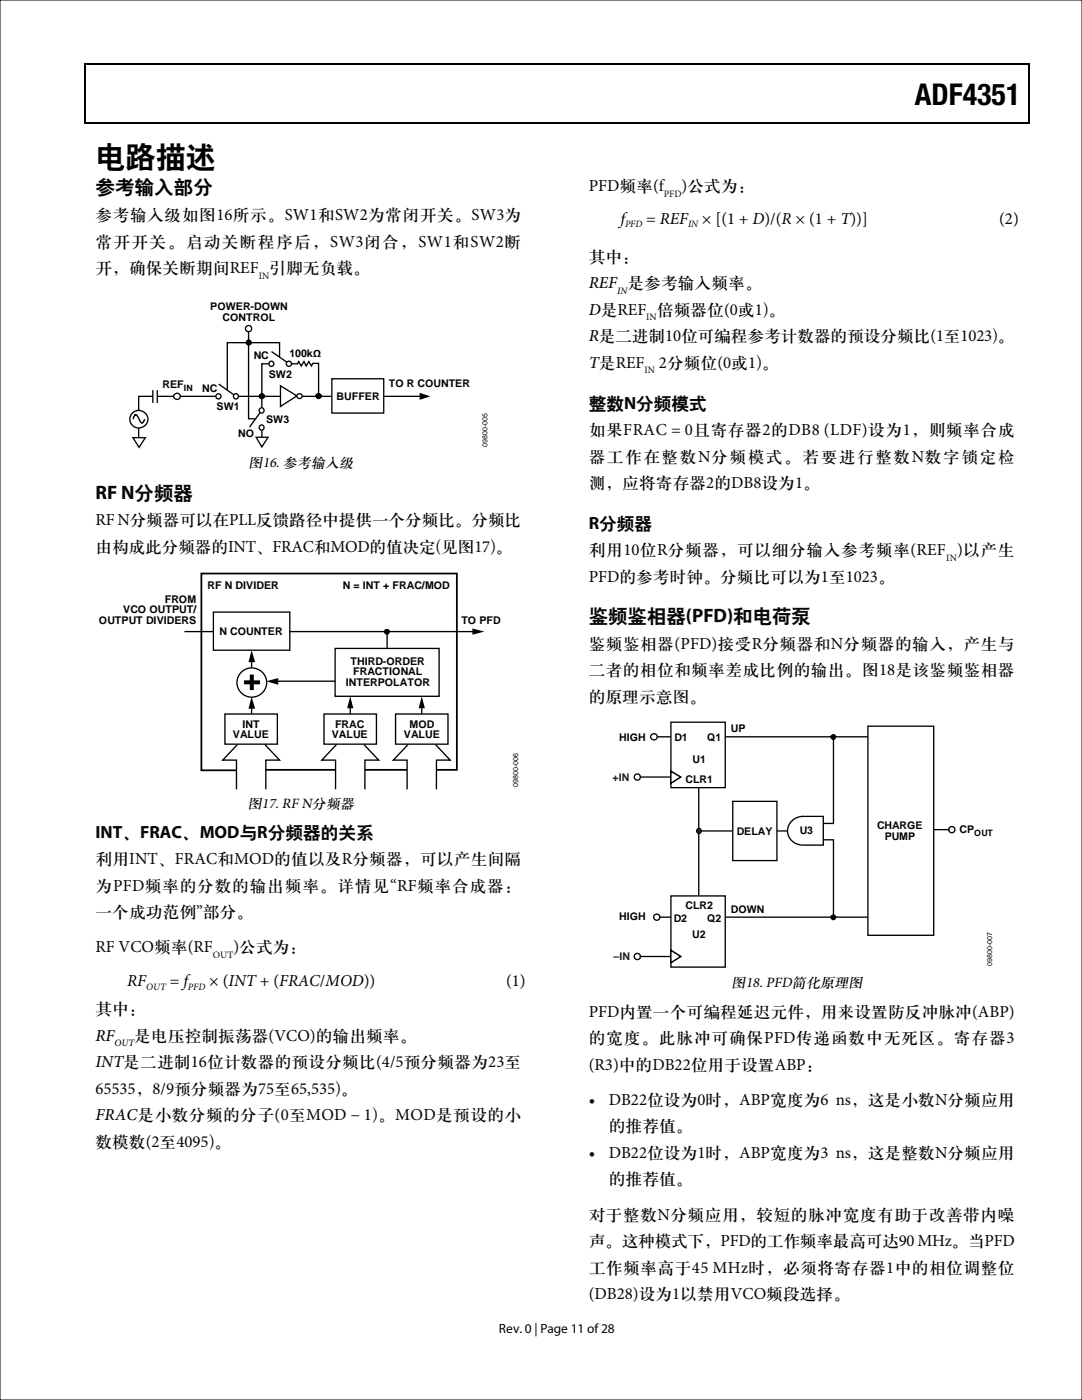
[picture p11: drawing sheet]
<svg xmlns="http://www.w3.org/2000/svg" width="216mm" height="279mm" viewBox="0 0 216 279" stroke-linecap="round" stroke-linejoin="round" font-family="sans-serif">
<path d="M16.9 12.7h.2v1h-.2zM16.9 12.7h.2v.3h-.2zM82.5 12.7h.3v.3h-.3zM205.1 12.7h.3v1h-.3zM205.1 12.7h.3v.3h-.3zM16.9 24.4h.2v.2h-.2zM82.3 24.4h.2v.2h-.2zM205.1 24.4h.3v.2h-.3z" fill="#000"/>
<path d="M17 13.7v10.7M17.1 12.8h65.4M82.8 12.8h122.3M205.2 13.7v10.7M17.1 24.5h188" fill="none" stroke="#000" stroke-width=".25"/>
<path d="M52.3 86v1.3" fill="none" stroke="#000" stroke-width=".26"/>
<path d="M51.1 87.3h2.4l-1.2 1.9z" fill="#fff"/>
<path d="M51.1 87.3h2.4l-1.2 1.9z" fill="none" stroke="#000" stroke-width=".26"/>
<circle cx="54.2" cy="72.6" r=".51" fill="#fff"/>
<g fill="none" stroke="#000" stroke-width=".26">
<path d="M54.3 70.2l2.9 2.1"/>
<circle cx="54.2" cy="72.6" r=".51"/>
</g>
<circle cx="57.6" cy="72.6" r=".52" fill="#fff"/>
<g fill="none" stroke="#000" stroke-width=".26">
<path d="M46.6 79.1h10.6"/>
<circle cx="57.6" cy="72.6" r=".52"/>
</g>
<path d="M56 77l3.2 2-3.2 2.1z" fill="#fff"/>
<path d="M56 77l3.2 2-3.2 2.1z" fill="none" stroke="#000" stroke-width=".26"/>
<circle cx="59.8" cy="79" r=".51" fill="#fff"/>
<g fill="none" stroke="#000" stroke-width=".26">
<path d="M60.3 79.1h23.6M62.4 72.5l-.2 .5-.6-.8-.5 .8-.4-.8-.6 .8-.5-.8-.3 .5"/>
<circle cx="59.8" cy="79" r=".51"/>
<circle cx="63.6" cy="79" r=".5"/>
</g>
<g fill="#000">
<path d="M83.7 78.4l2.2 .7-2.2 .7z"/>
<circle cx="63.6" cy="79" r=".5"/>
</g>
<path d="M66.2 75.6h10.4v6.8h-10.4z" fill="#fff"/>
<path d="M53.7 72.6h-1.4v8.8M58.1 72.6h1.3M62.3 72.5h1.3v6.5M66.2 75.6h10.4v6.8h-10.4z" fill="none" stroke="#000" stroke-width=".26"/>
<circle cx="52.2" cy="85.3" r=".51" fill="#fff"/>
<g fill="none" stroke="#000" stroke-width=".26">
<path d="M51.9 82.3l-2 2.9"/>
<circle cx="52.2" cy="85.3" r=".51"/>
</g>
<circle cx="52.2" cy="81.9" r=".51" fill="#fff"/>
<circle cx="52.2" cy="81.9" r=".51" fill="none" stroke="#000" stroke-width=".26"/>
<circle cx="43.6" cy="79.1" r=".52" fill="#fff"/>
<g fill="none" stroke="#000" stroke-width=".26">
<path d="M43.8 76.7l2.8 2"/>
<circle cx="43.6" cy="79.1" r=".52"/>
</g>
<circle cx="47.1" cy="79.1" r=".51" fill="#fff"/>
<g fill="none" stroke="#000" stroke-width=".26">
<path d="M30.5 77.9v2.5M31.4 77.9v2.5M31.4 79.1h11.7"/>
<circle cx="47.1" cy="79.1" r=".51"/>
</g>
<circle cx="35.3" cy="79.1" r=".63" fill="#fff"/>
<g fill="none" stroke="#000" stroke-width=".26">
<path d="M30.4 79.1h-2.7v8.3"/>
<circle cx="35.3" cy="79.1" r=".63"/>
</g>
<path d="M26.5 87.4h2.5l-1.2 1.9z" fill="#fff"/>
<path d="M49.6 66.3v17.3h1.3M26.5 87.4h2.5l-1.2 1.9z" fill="none" stroke="#000" stroke-width=".26"/>
<circle cx="49.6" cy="65.6" r=".62" fill="#fff"/>
<g fill="none" stroke="#000" stroke-width=".26">
<path d="M55.8 71.2v-2.8h-10.4v9.5"/>
<circle cx="49.6" cy="65.6" r=".62"/>
<circle cx="49.6" cy="68.4" r=".5"/>
<circle cx="52.3" cy="79.1" r=".5"/>
</g>
<g fill="#000">
<circle cx="49.6" cy="68.4" r=".5"/>
<circle cx="52.3" cy="79.1" r=".5"/>
</g>
<circle cx="27.7" cy="83.7" r="1.79" fill="#fff"/>
<g fill="none" stroke="#000" stroke-width=".26">
<path d="M26.5 83.7l.2-.4a.44 .44 0 0 1 .6-.4l.5 .9a.58 .58 0 0 0 .7 .6l.4-.7"/>
<circle cx="27.7" cy="83.7" r="1.79"/>
</g>
<path d="M78.9 142.5h10.5v6h-10.5z" fill="#fff"/>
<path d="M78.9 142.5h10.5v6h-10.5z" fill="none" stroke="#000" stroke-width=".27"/>
<path d="M66.9 129.4h20.7v9.6h-20.7z" fill="#fff"/>
<path d="M36.8 126h57.9M50.2 131.7v1.6M55.2 136h11.7M66.9 129.4h20.7v9.6h-20.7zM50.2 141v1.6M69.9 140.9v1.7M84.2 140.9v1.7" fill="none" stroke="#000" stroke-width=".27"/>
<g fill="#000">
<path d="M50.2 129.8l.7 2.3h-1.3zM53.1 136l2.4-.7v1.4zM94.3 125.4l2.4 .6-2.4 .7zM50.2 139l.7 2.4h-1.3zM69.9 139l.6 2.3h-1.2zM84.2 139l.6 2.3h-1.3z"/>
<circle cx="77.2" cy="126.1" r=".49"/>
</g>
<circle cx="77.2" cy="126.1" r=".49" fill="none" stroke="#000" stroke-width=".2"/>
<circle cx="50.3" cy="136.2" r="2.95" fill="#fff"/>
<circle cx="50.3" cy="136.2" r="2.95" fill="none" stroke="#000" stroke-width=".27"/>
<path d="M48.7 135.8h1.1v-1.2h.8v1.2h1.3v.8h-1.3v1.1h-.8v-1.1h-1.1z" fill="#000"/>
<path d="M44.9 142.5h10.4v6h-10.4z" fill="#fff"/>
<path d="M44.9 142.5h10.4v6h-10.4z" fill="none" stroke="#000" stroke-width=".27"/>
<path d="M64.7 142.5h10.4v6h-10.4z" fill="#fff"/>
<path d="M64.7 142.5h10.4v6h-10.4z" fill="none" stroke="#000" stroke-width=".27"/>
<path d="M52.9 148.6l2.9 3.1h-2.8v5.8z" fill="#fff"/>
<path d="M52.9 148.6l2.9 3.1h-2.8v5.8" fill="none" stroke="#000" stroke-width=".27"/>
<path d="M47.4 148.6l-.2 8.9v-5.8h-2.8z" fill="#fff"/>
<path d="M47.4 148.6l-3 3.1h2.8v5.8" fill="none" stroke="#000" stroke-width=".27"/>
<path d="M72.6 148.6l3 3.1h-2.8v5.8z" fill="#fff"/>
<path d="M72.6 148.6l3 3.1h-2.8v5.8" fill="none" stroke="#000" stroke-width=".27"/>
<path d="M67.1 148.6l-.1 8.9v-5.8h-2.8z" fill="#fff"/>
<path d="M67.1 148.6l-2.9 3.1h2.8v5.8" fill="none" stroke="#000" stroke-width=".27"/>
<path d="M86.9 148.6l2.9 3.1h-2.7v5.8z" fill="#fff"/>
<path d="M86.9 148.6l2.9 3.1h-2.7v5.8" fill="none" stroke="#000" stroke-width=".27"/>
<path d="M81.4 148.6l-.2 8.9v-5.8h-2.7z" fill="#fff"/>
<path d="M77.2 126v3.4M81.4 148.6l-2.9 3.1h2.7v5.8" fill="none" stroke="#000" stroke-width=".27"/>
<path d="M53 153.6h14M72.8 153.6h8.4M87.1 153.6h4.2M91.2 153.5v-39h-51v39.2h7" fill="none" stroke="#000" stroke-width=".35"/>
<path d="M42.6 122.2h15.2v7.6h-15.2z" fill="#fff"/>
<path d="M42.6 122.2h15.2v7.6h-15.2z" fill="none" stroke="#000" stroke-width=".27"/>
<path d="M131.1 147h42.1M139.4 157.2v22.8M139.8 165.8h17.3M131.7 183h42" fill="none" stroke="#000" stroke-width=".26"/>
<path d="M133.9 178.8h10.8v14.2h-10.8z" fill="#fff"/>
<path d="M133.9 178.8h10.8v14.2h-10.8z" fill="none" stroke="#000" stroke-width=".26"/>
<path d="M157.8 164a3.2 3.2 0 0 1 2.4-1.1h4.1v5.8h-4.1a2.83 2.83 0 0 1-2.7-1.6 2.83 2.83 0 0 1 .3-3.1z" fill="#fff" stroke="#000" stroke-width=".26"/>
<g fill="none" stroke="#000" stroke-width=".26">
<circle cx="127.2" cy="155.1" r=".62"/>
<circle cx="130.5" cy="147" r=".63"/>
<circle cx="189.9" cy="165.6" r=".62"/>
<circle cx="127.2" cy="190.9" r=".62"/>
<circle cx="131" cy="183" r=".62"/>
</g>
<path d="M146.2 159.9h8.8v11.8h-8.8z" fill="#fff"/>
<path d="M146.2 159.9h8.8v11.8h-8.8zM186.1 165.6h3.2" fill="none" stroke="#000" stroke-width=".26"/>
<path d="M173.2 144.9h13.1v41.8h-13.1z" fill="#fff"/>
<path d="M166.3 147v17.3h-2M173.2 144.9h13.1v41.8h-13.1zM164.3 167.6h2v15.4" fill="none" stroke="#000" stroke-width=".26"/>
<circle cx="166.3" cy="147.1" r=".47" fill="#000"/>
<circle cx="166.3" cy="147.1" r=".47" fill="none" stroke="#000" stroke-width=".2"/>
<circle cx="139.4" cy="165.8" r=".51" fill="#221e1f"/>
<g fill="none" stroke="#000" stroke-width=".2">
<circle cx="139.4" cy="165.8" r=".51"/>
<circle cx="166.3" cy="183.1" r=".47"/>
</g>
<circle cx="166.3" cy="183.1" r=".47" fill="#000"/>
<path d="M133.9 144.1h10.8v13.1h-10.8z" fill="#fff"/>
<path d="M133.9 144.1h10.8v13.1h-10.8z" fill="none" stroke="#000" stroke-width=".26"/>
<path d="M127.8 155.1h6z" fill="#fff"/>
<path d="M127.8 155.1h6" fill="none" stroke="#000" stroke-width=".26"/>
<path d="M133.9 153.9l1.9 1.2-1.9 1.2z" fill="#fff"/>
<path d="M133.9 153.9l1.9 1.2-1.9 1.2z" fill="none" stroke="#000" stroke-width=".26"/>
<path d="M133.9 153.9l1.9 1.2-1.9 1.2z" fill="#fff"/>
<path d="M133.9 153.9l1.9 1.2-1.9 1.2z" fill="none" stroke="#000" stroke-width=".26"/>
<path d="M127.8 190.9h6z" fill="#fff"/>
<path d="M127.8 190.9h6" fill="none" stroke="#000" stroke-width=".26"/>
<path d="M133.9 189.7l1.9 1.2-1.9 1.2z" fill="#fff"/>
<path d="M133.9 189.7l1.9 1.2-1.9 1.2z" fill="none" stroke="#000" stroke-width=".26"/>
<path d="M133.9 189.7l1.9 1.2-1.9 1.2z" fill="#fff"/>
<path d="M133.9 189.7l1.9 1.2-1.9 1.2z" fill="none" stroke="#000" stroke-width=".26"/>
<path d="M0 0h215.9v279.4h-215.9z" fill="none" stroke="#000" stroke-width=".2"/>
<g font-size="6">
<text x="182.6" y="20.9">ADF4351</text>
<text x="19" y="33.2">电路描述</text>
</g>
<text font-size="3.9" x="19" y="38.5">参考输入部分</text>
<g font-size="3.9" fill="#0a0204">
<text x="19" y="99.5">RF N分频器</text>
<text x="117.5" y="124.2">鉴频鉴相器(PFD)和电荷泵</text>
</g>
<g font-size="3.5" fill="#0a0204">
<text x="117.5" y="81.5">整数N分频模式</text>
<text x="117.5" y="105.5">R分频器</text>
<text x="19" y="167.1">INT、FRAC、MOD与R分频器的关系</text>
</g>
<g font-size="3.4" fill="#0a0204">
<text x="117.5" y="38.1">PFD频率(f</text>
<text x="136" y="38.1">)公式为：</text>
<text x="19" y="44">参考输入级如图16所示。SW1和SW2为常闭开关。SW3为</text>
<text x="19" y="49.3">常开开关。启动关断程序后，SW3闭合，SW1和SW2断</text>
<text x="117.5" y="52.3">其中：</text>
<text x="19" y="54.6">开，确保关断期间REF 引脚无负载。</text>
<text x="117.5" y="57.5">REF 是参考输入频率。</text>
<text x="117.5" y="62.8">D是REF 倍频器位(0或1)。</text>
<text x="117.5" y="68.1">R是二进制10位可编程参考计数器的预设分频比(1至1023)。</text>
<text x="117.5" y="73.4">T是REF</text>
<text x="131.5" y="73.4">2分频位(0或1)。</text>
<text x="117.5" y="86.8">如果FRAC = 0且寄存器2的DB8 (LDF)设为1，则频率合成</text>
<text x="117.5" y="92.1">器工作在整数N分频模式。若要进行整数N数字锁定检</text>
<text x="117.5" y="97.4">测，应将寄存器2的DB8设为1。</text>
<text x="19" y="104.8">RF N分频器可以在PLL反馈路径中提供一个分频比。分频比</text>
<text x="19" y="110.1">由构成此分频器的INT、FRAC和MOD的值决定(见图17)。</text>
<text x="117.5" y="110.8">利用10位R分频器，可以细分输入参考频率(REF )以产生</text>
<text x="117.5" y="116.1">PFD的参考时钟。分频比可以为1至1023。</text>
<text x="117.5" y="129.5">鉴频鉴相器(PFD)接受R分频器和N分频器的输入，产生与</text>
<text x="117.5" y="134.8">二者的相位和频率差成比例的输出。图18是该鉴频鉴相器</text>
<text x="117.5" y="140.1">的原理示意图。</text>
<text x="19" y="172.4">利用INT、FRAC和MOD的值以及R分频器，可以产生间隔</text>
<text x="19.1" y="177.7">为PFD频率的分数的输出频率。详情见“RF频率合成器：</text>
<text x="19.1" y="183">一个成功范例”部分。</text>
<text x="19.1" y="190.1">RF VCO频率(RF</text>
<text x="46.6" y="190.1">)公式为：</text>
<text x="19" y="202.4">其中：</text>
<text x="117.5" y="202.9">PFD内置一个可编程延迟元件，用来设置防反冲脉冲(ABP)</text>
<text x="19" y="207.7">RF</text>
<text x="26.8" y="207.7">是电压控制振荡器(VCO)的输出频率。</text>
<text x="117.5" y="208.2">的宽度。此脉冲可确保PFD传递函数中无死区。寄存器3</text>
<text x="19" y="213">INT是二进制16位计数器的预设分频比(4/5预分频器为23至</text>
<text x="117.5" y="213.4">(R3)中的DB22位用于设置ABP：</text>
<text x="19" y="218.3">65535，8/9预分频器为75至65,535)。</text>
<text x="117.5" y="220.5">•</text>
<text x="121.5" y="220.5">DB22位设为0时，ABP宽度为6 ns，这是小数N分频应用</text>
<text x="19" y="223.6">FRAC是小数分频的分子(0至MOD − 1)。MOD是预设的小</text>
<text x="121.5" y="225.8">的推荐值。</text>
<text x="19" y="228.8">数模数(2至4095)。</text>
<text x="117.5" y="231.1">•</text>
<text x="121.5" y="231.1">DB22位设为1时，ABP宽度为3 ns，这是整数N分频应用</text>
<text x="121.5" y="236.4">的推荐值。</text>
<text x="117.5" y="243.4">对于整数N分频应用，较短的脉冲宽度有助于改善带内噪</text>
<text x="117.5" y="248.7">声。这种模式下，PFD的工作频率最高可达90 MHz。当PFD</text>
<text x="117.5" y="254">工作频率高于45 MHz时，必须将寄存器1中的相位调整位</text>
<text x="117.5" y="259.3">(DB28)设为1以禁用VCO频段选择。</text>
</g>
<g font-size="3.3">
<text x="123.8" y="44.6">f</text>
<text x="128.9" y="44.6">= REF</text>
<text x="140" y="44.6">× [(1 + D)/(R × (1 + T))]</text>
<text x="199.4" y="44.6">(2)</text>
<text x="25.4" y="196.8">RF</text>
<text x="33.9" y="196.8">= f</text>
<text x="41.7" y="196.8">× (INT + (FRAC/MOD))</text>
<text x="101" y="196.8">(1)</text>
</g>
<g font-size="2.9">
<text x="49.6" y="93.2">图16. 参考输入级</text>
<text x="49.4" y="161.2">图17. RF N分频器</text>
<text x="146" y="196.9">图18. PFD简化原理图</text>
</g>
<text font-size="2.7" x="99.6" y="266">Rev. 0 | Page 11 of 28</text>
<g font-size="2.1">
<text x="42" y="61.8">POWER-DOWN</text>
<text x="44.4" y="64.1">CONTROL</text>
<text x="50.6" y="71.7">NC</text>
<text x="57.8" y="71.2">100kΩ</text>
<text x="32.4" y="77.4">REF</text>
<text x="53.7" y="75.4">SW2</text>
<text x="77.6" y="77.3">TO R COUNTER</text>
<text x="40.4" y="78.3">NC</text>
<text x="43.2" y="81.9">SW1</text>
<text x="67.2" y="79.8">BUFFER</text>
<text x="47.5" y="87.2">NO</text>
<text x="53.1" y="84.4">SW3</text>
<text x="41.4" y="117.6">RF N DIVIDER</text>
<text x="68.4" y="117.6">N = INT + FRAC/MOD</text>
<text x="19.7" y="124.5">OUTPUT DIVIDERS</text>
<text x="24.6" y="122.4">VCO OUTPUT/</text>
<text x="32.9" y="120.3">FROM</text>
<text x="92.1" y="124.6">TO PFD</text>
<text x="43.8" y="126.8">N COUNTER</text>
<text x="69" y="136.9">INTERPOLATOR</text>
<text x="69.9" y="132.6">THIRD-ORDER</text>
<text x="70.5" y="134.7">FRACTIONAL</text>
<text x="46.5" y="147.3">VALUE</text>
<text x="48.4" y="145.2">INT</text>
<text x="66.2" y="147.3">VALUE</text>
<text x="66.8" y="145.2">FRAC</text>
<text x="80.6" y="147.3">VALUE</text>
<text x="81.7" y="145.2">MOD</text>
<text x="123.6" y="147.8">HIGH</text>
<text x="134.6" y="147.9">D1</text>
<text x="141.1" y="147.9">Q1</text>
<text x="145.8" y="146">UP</text>
<text x="138.2" y="152.2">U1</text>
<text x="136.8" y="156.4">CLR1</text>
<text x="147" y="166.6">DELAY</text>
<text x="159.6" y="166.5">U3</text>
<text x="175" y="165.5">CHARGE</text>
<text x="176.5" y="167.6">PUMP</text>
<text x="191.5" y="166.3">CP</text>
<text x="123.6" y="183.6">HIGH</text>
<text x="134.4" y="184">D2</text>
<text x="136.8" y="181.3">CLR2</text>
<text x="141.1" y="184">Q2</text>
<text x="145.8" y="182.1">DOWN</text>
<text x="138.1" y="187.2">U2</text>
</g>
<g font-size="2.1" fill="#221e1f">
<text x="122.2" y="155.9">+IN</text>
<text x="122.4" y="191.7">–IN</text>
</g>
<g font-size="2" fill="#0a0204">
<text x="132.4" y="39.3">PFD</text>
<text x="51.6" y="55.7">IN</text>
<text x="123.2" y="58.7">IN</text>
<text x="129" y="64">IN</text>
<text x="128.6" y="74.5">IN</text>
<text x="188.8" y="111.9">IN</text>
<text x="42.5" y="191.2">OUT</text>
<text x="22.8" y="208.8">OUT</text>
</g>
<g font-size="1.9">
<text x="124.7" y="45.3">PFD</text>
<text x="137.3" y="45.3">IN</text>
<text x="29.2" y="197.5">OUT</text>
<text x="37.5" y="197.5">PFD</text>
</g>
<g font-size="1.8">
<text x="36.7" y="77.9">IN</text>
<text x="194.4" y="166.8">OUT</text>
</g>
<g font-size="1.4">
<text x="97.3" y="89.2" transform="rotate(-90 97.3 89.2)">09800-005</text>
<text x="103.4" y="157.1" transform="rotate(-90 103.4 157.1)">09800-006</text>
<text x="198" y="192.7" transform="rotate(-90 198 192.7)">09800-007</text>
</g>
</svg>
